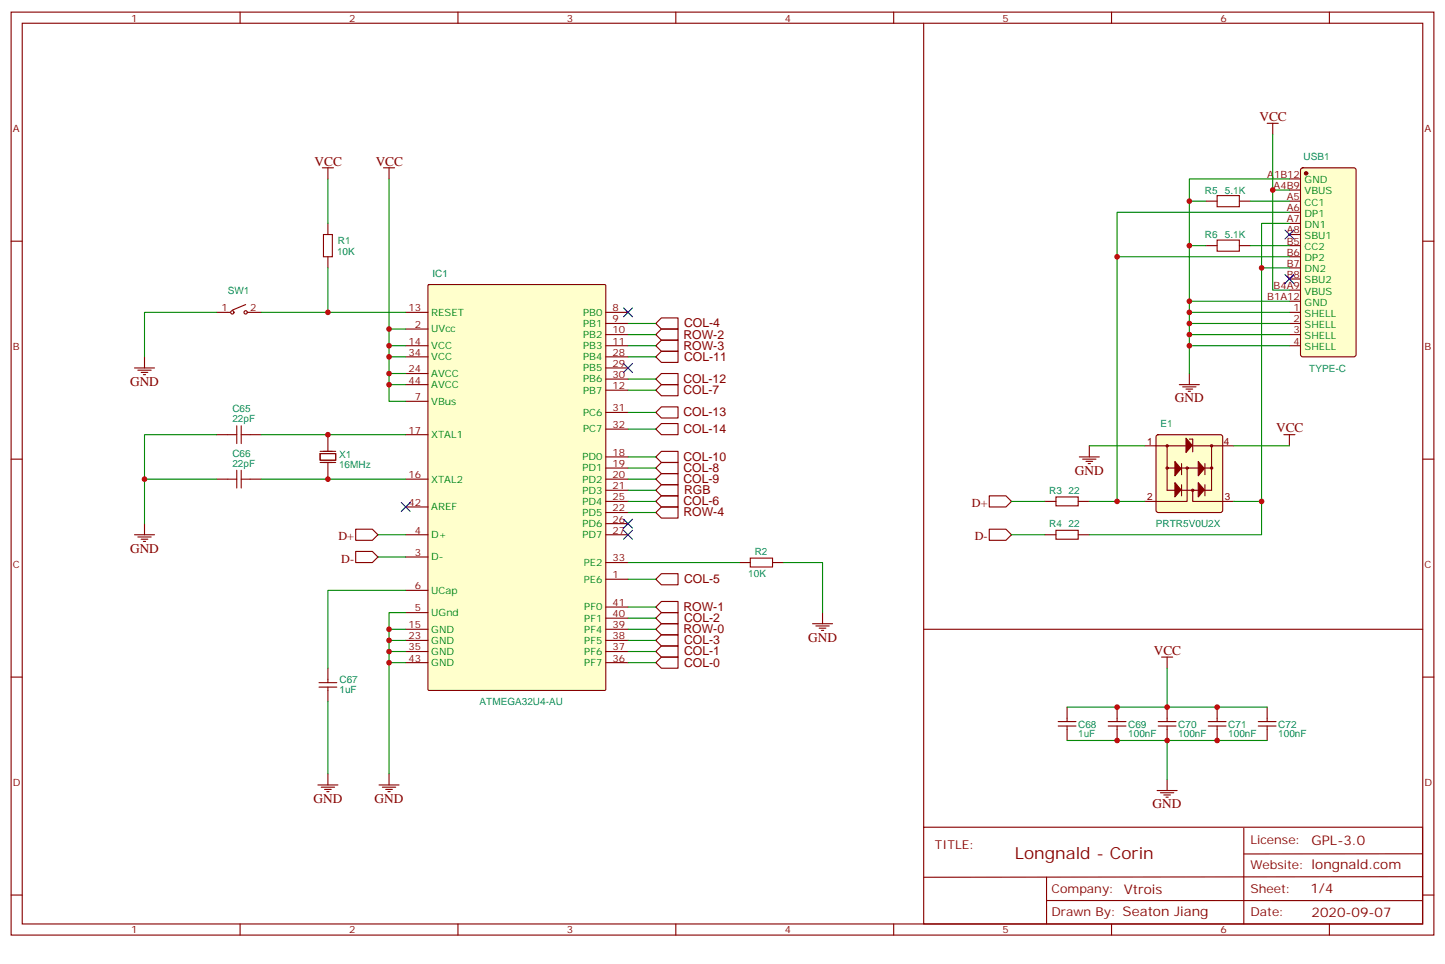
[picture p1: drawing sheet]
<svg xmlns="http://www.w3.org/2000/svg" width="459mm" height="306mm" viewBox="0 0 459 306" stroke-linecap="round" stroke-linejoin="round" font-family="sans-serif">
<g fill="none" stroke="#870000" stroke-width=".35">
<path d="M3.5 3.8h451.6v292.9h-451.6zM7.1 7.4h444.5v285.7h-444.5zM76.2 3.8v3.6M145.3 3.8v3.6M214.5 3.8v3.6M283.6 3.8v3.6M352.8 3.8v3.6M421.9 3.8v3.6M3.5 76.5h3.6M451.6 76.5h3.5M3.5 145.7h3.6M451.6 145.7h3.5"/>
<path d="M3.5 214.8h3.6M451.6 214.8h3.5M293.2 262.4h158.3v30.7h-158.3zM332.2 278.3v14.8M394.8 262.8v30.3M451.4 270.9h-56.6M451.5 278.1l-158.3 .2M3.5 284h3.6M76.2 293.1v3.6M145.3 293.1v3.6M214.5 293.1v3.6M283.6 293.1v3.6"/>
<path d="M332.2 285.7h119.2M352.8 293.1v3.6M421.9 293.1v3.6M451.6 284h3.5"/>
</g>
<path d="M413 53.4l.5-.2h16.2l.6 .5 .1 58.8-.5 .7h-16.4l-.7-.5-.1-58.8z" fill="#ffc" stroke="#870000" stroke-width=".35"/>
<circle cx="414.5" cy="55" r=".53" fill="#870000" stroke="#870000" stroke-width=".35"/>
<g fill="none" stroke="#870000" stroke-width=".35">
<path d="M409.2 56.8h3.5M409.2 60.3h3.5M409.2 63.8h3.5M409.2 67.3h3.5M409.2 70.9h3.5M409.2 74.4h3.5M409.2 77.9h3.5M409.2 81.5h3.5M409.2 85h3.5M409.2 88.5h3.5M409.2 92h3.5M409.2 95.6h3.5"/>
<path d="M409.2 99.1h3.5M409.2 102.6h3.5M409.2 106.2h3.5M409.2 109.7h3.5"/>
</g>
<path d="M367.1 138.1l.5-.2h19.7l.5 .2 .3 .5v23.3l-.3 .5-.5 .2h-19.7l-.5-.2-.2-.5v-23.3z" fill="#ffc" stroke="#870000" stroke-width=".35"/>
<g fill="none" stroke="#870000" stroke-width=".35">
<path d="M377.5 139.3h1v4.1M363.4 141.4h28.2M370.4 148.5h14.1M370.4 141.4v14.1h14.1v-14.1M375 147.1v3.5M375 153.8v3.5M376.8 148.5v10.6h-13.4M378.5 155.5v3.6h13.1M382.4 147.1v3.5M382.4 153.8v3.5"/>
<circle cx="370.4" cy="141.4" r=".35"/>
<circle cx="370.4" cy="148.5" r=".35"/>
<circle cx="376.8" cy="148.5" r=".35"/>
<circle cx="378.5" cy="155.5" r=".35"/>
<circle cx="384.5" cy="141.4" r=".35"/>
<circle cx="384.5" cy="148.5" r=".35"/>
</g>
<g fill="#870000" stroke="#870000" stroke-width=".35">
<path d="M380.3 146.4l1.9 2.3-1.9 2.3z"/>
<path d="M372.9 146.4l1.9 2.3-1.9 2.3z"/>
<path d="M380.3 153.1l1.9 2.3-1.9 2.3z"/>
<path d="M376.4 139l2 2.3-2 2.2z"/>
<path d="M372.9 153.1l1.9 2.3-1.9 2.3z"/>
</g>
<path d="M135.9 90.5l.3-.2h55.7l.3 .2 .1 128.2-.2 .3h-55.9l-.3-.2z" fill="#ffc" stroke="#870000" stroke-width=".35"/>
<g fill="none" stroke="#870000" stroke-width=".35">
<path d="M293.2 7.4v255M402.2 39.1h3.5M403.9 39.1v3.6M102.3 53.2h3.5M104.1 53.2v3.6M121.7 53.2h3.5M123.5 53.2v3.6M104.1 70.9v3.5M382.8 63.8h3.5M382.8 77.9h3.5M393.3 63.8h3.6M393.3 77.9h3.6"/>
<path d="M68.8 99.1h4.2M78 96.6l-4.3 1.8M78.7 99.1h4.2M104.1 81.5v3.5M128.8 99.1h7M192.3 99.1h7M42.7 116.7h6.3M43.7 117.4h4.3M44.8 118.1h2.1M45.5 118.9h.7M45.9 113.2v3.5M128.8 104.4h7"/>
<path d="M128.8 109.7h7M128.8 113.2h7M128.8 118.5h7M192.3 102.6h7M192.3 106.2h7M192.3 109.7h7M192.3 113.2h7M192.3 116.7h7M208.1 102.6l1.8-1.7h5.3v3.5h-5.3zM208.1 106.2l1.8-1.8h5.3v3.5h-5.3zM208.1 109.7l1.8-1.8h5.3v3.5h-5.3zM208.1 113.2l1.8-1.8h5.3v3.6h-5.3z"/>
<path d="M377.5 118.5v3.5M68.8 137.9h3.5M79.4 137.9h3.5M104.1 137.9v5.3M128.8 127.3h7M128.8 137.9h7M128.8 122h7M192.3 123.8h7M192.3 120.3h7M192.3 130.8h7M192.3 136.1h7M208.1 120.3l1.8-1.8h5.3v3.5h-5.3z"/>
<path d="M208.1 123.8l1.8-1.8h5.3v3.6h-5.3zM208.1 130.8l1.8-1.7h5.3v3.5h-5.3zM208.1 136.1l1.8-1.7h5.3v3.5h-5.3zM374.3 122h6.3M375.4 122.7h4.2M376.4 123.4h2.1M377.1 124.1h.7M407.5 137.9h3.5M409.2 137.9v3.5M68.8 152h3.5M79.4 152h3.5M104.1 146.7v5.3"/>
<path d="M128.8 152h7M192.3 145h7M192.3 148.5h7M192.3 152h7M192.3 155.5h7M192.3 159.1h7M208.1 145l1.8-1.8h5.3v3.5h-5.3zM208.1 152l1.8-1.8h5.3v3.6h-5.3zM208.1 148.5l1.8-1.8h5.3v3.5h-5.3zM208.1 155.5l1.8-1.7h5.3v3.5h-5.3zM208.1 159.1l1.8-1.8h5.3v3.5h-5.3zM314 157.3h5.3l1.7 1.8-1.7 1.7h-5.3z"/>
<path d="M331.6 159.1h3.5M335.1 157.7h7.1v2.8h-7.1zM342.2 159.1h3.5M342.5 145h6.4M343.6 145.7h4.2M344.7 146.4h2.1M345.4 147.1h.7M345.7 141.4v3.6M42.7 169.7h6.3M43.7 170.4h4.3M44.8 171.1h2.1M45.5 171.8h.7"/>
<path d="M45.9 166.1v3.6M112.9 167.9h5.3l1.7 1.8-1.7 1.7h-5.3zM112.9 174.9h5.3l1.7 1.8-1.7 1.8h-5.3zM128.8 169.7h7M128.8 160.8h7M128.8 176.7h7M192.3 178.5h7M192.3 162.6h7M192.3 166.1h7M192.3 169.7h7M208.1 162.6l1.8-1.8h5.3v3.6h-5.3zM234.6 178.5h3.5"/>
<path d="M245.2 178.5h3.5M314 167.9h5.3l1.7 1.8-1.7 1.7h-5.3zM331.6 169.7h3.5M335.1 168.2h7.1v2.9h-7.1zM342.2 169.7h3.5M128.8 199.6h7M128.8 187.3h7M128.8 194.3h7M192.3 199.6h7M192.3 183.8h7M192.3 192.6h7M192.3 196.1h7"/>
<path d="M208.1 183.8l1.8-1.8h5.3v3.5h-5.3zM208.1 192.6l1.8-1.8h5.3v3.5h-5.3zM208.1 196.1l1.8-1.8h5.3v3.6h-5.3zM208.1 199.6l1.8-1.7h5.3v3.5h-5.3zM257.9 197.9h6.3M258.9 198.6h4.3M260 199.3h2.1M260.7 200h.7M261.1 194.3v3.6M293.2 199.6h158.4M101.2 218h5.7M101.2 216.6h5.7"/>
<path d="M104.1 212v4.6M104.1 218v4.6M128.8 203.2h7M128.8 206.7h7M128.8 210.2h7M192.3 203.2h7M192.3 206.7h7M192.3 210.2h7M208.1 203.2l1.8-1.8h5.3v3.5h-5.3zM208.1 206.7l1.8-1.8h5.3v3.6h-5.3zM208.1 210.2l1.8-1.7h5.3v3.5h-5.3zM368.7 208.5h3.5"/>
<path d="M370.4 208.5v3.5M335.8 230.3h5.7M335.8 228.9h5.7M338.7 224.3v4.6M338.7 230.3v4.6M351.7 230.3h5.7M351.7 228.9h5.7M354.5 224.3v4.6M354.5 230.3v4.6M367.6 230.3h5.6M367.6 228.9h5.6M370.4 224.3v4.6"/>
<path d="M370.4 230.3v4.6M383.5 230.3h5.6M383.5 228.9h5.6M386.3 224.3v4.6M386.3 230.3v4.6M399.3 230.3h5.7M399.3 228.9h5.7M402.2 224.3v4.6M402.2 230.3v4.6M100.9 249h6.3M102 249.7h4.2M103 250.4h2.1"/>
<path d="M103.7 251.1h.7M104.1 245.5v3.5M120.3 249h6.3M121.4 249.7h4.2M122.4 250.4h2.1M123.1 251.1h.7M123.5 245.5v3.5M367.2 250.8h6.4M368.3 251.5h4.2M369.4 252.2h2.1M370.1 252.9h.7M370.4 247.3v3.5"/>
<circle cx="73.7" cy="99.1" r=".53"/>
<circle cx="78" cy="99.1" r=".53"/>
</g>
<path d="M102.7 74.4h2.8v7.1h-2.8zM386.3 62.1h7v3.5h-7zM386.3 76.2h7v3.5h-7zM72.3 137.9h2.8M75.1 135.1v5.6M76.6 135.1v5.6M76.6 137.9h2.8M72.3 152h2.8M75.1 149.2v5.6M76.6 149.2v5.6M76.6 152h2.8M238.1 177.1h7.1v2.8h-7.1z" fill="none" stroke="#a10000" stroke-width=".35"/>
<path d="M101.6 143.9h4.9v2.1h-4.9zM101.6 146.7h4.9M101.6 143.2h4.9" fill="none" stroke="#871200" stroke-width=".35"/>
<g fill="none" stroke="#008700" stroke-width=".35">
<path d="M104.1 56.8v14.1M123.5 56.8v47.6h5.3M403.9 42.7v17.6h5.3M409.2 56.8h-31.7v7M382.8 77.9h-5.3v40.6M382.8 63.8h-5.3v14.1M396.9 63.8h12.3M396.9 77.9h12.3M403.9 60.3v31.7h5.3M409.2 70.9h-8.8v88.2M409.2 67.3h-54.7v14.2M68.8 99.1h-22.9v14.1"/>
<path d="M82.9 99.1h21.2M104.1 85v14.1h24.7M377.5 99.1h31.7M377.5 95.6h31.7M400.4 85h8.8M409.2 81.5h-54.7v77.6M123.5 104.4v5.3h5.3M123.5 109.7v3.5h5.3M123.5 113.2v5.3h5.3M123.5 118.5v3.5h5.3M199.3 109.7h8.8M199.3 106.2h8.8"/>
<path d="M199.3 102.6h8.8M199.3 113.2h8.8M377.5 109.7h31.7M377.5 106.2h31.7M377.5 102.6h31.7M68.8 137.9h-22.9v14.1M82.9 137.9h45.9M123.5 122v5.3h5.3M199.3 120.3h8.8M199.3 123.8h8.8M199.3 130.8h8.8M199.3 136.1h8.8"/>
<path d="M68.8 152h-22.9v14.1M82.9 152h45.9M199.3 152h8.8M199.3 159.1h8.8M199.3 145h8.8M199.3 148.5h8.8M199.3 155.5h8.8M321 159.1h10.6M345.7 159.1h17.7M345.7 141.4h17.7M391.6 159.1h8.8v10.6h-54.7M391.6 141.4h17.6"/>
<path d="M119.9 169.7h8.9M119.9 176.7h8.9M199.3 178.5h35.3M199.3 162.6h8.8M248.7 178.5h12.4v15.8M321 169.7h10.6M123.5 199.6h5.3M128.8 187.3h-24.7v24.7M128.8 194.3h-5.3v51.2M199.3 199.6h8.8M199.3 183.8h8.8M199.3 192.6h8.8"/>
<path d="M199.3 196.1h8.8M123.5 203.2h5.3M123.5 206.7h5.3M123.5 210.2h5.3M199.3 203.2h8.8M199.3 206.7h8.8M199.3 210.2h8.8M370.4 212v12.3M104.1 222.6v22.9M338.7 224.3h63.5M338.7 234.9h63.5M370.4 234.9v12.4"/>
</g>
<g fill="none" stroke="#00c" stroke-width=".35">
<path d="M407.8 73l2.8 2.8M410.6 73l-2.8 2.8M197.9 97.7l2.8 2.8M200.7 97.7l-2.8 2.8M407.8 87.1l2.8 2.8M410.6 87.1l-2.8 2.8M197.9 115.3l2.8 2.8M200.7 115.3l-2.8 2.8M127.4 159.4l2.8 2.8M130.2 159.4l-2.8 2.8M197.9 164.7l2.8 2.8M197.9 168.2l2.8 2.9"/>
<path d="M200.7 164.7l-2.8 2.8M200.7 168.2l-2.8 2.9"/>
</g>
<g fill="#c00">
<circle cx="123.5" cy="104.4" r=".88"/>
<circle cx="123.5" cy="109.7" r=".88"/>
<circle cx="123.5" cy="113.2" r=".88"/>
<circle cx="123.5" cy="118.5" r=".88"/>
<circle cx="123.5" cy="122" r=".88"/>
<circle cx="104.1" cy="99.1" r=".88"/>
<circle cx="104.1" cy="137.9" r=".88"/>
<circle cx="104.1" cy="152" r=".88"/>
<circle cx="123.5" cy="199.6" r=".88"/>
<circle cx="123.5" cy="203.2" r=".88"/>
<circle cx="123.5" cy="206.7" r=".88"/>
<circle cx="123.5" cy="210.2" r=".88"/>
<circle cx="45.9" cy="152" r=".88"/>
<circle cx="354.5" cy="224.3" r=".88"/>
<circle cx="370.4" cy="224.3" r=".88"/>
<circle cx="386.3" cy="224.3" r=".88"/>
<circle cx="354.5" cy="234.9" r=".88"/>
<circle cx="370.4" cy="234.9" r=".88"/>
<circle cx="386.3" cy="234.9" r=".88"/>
<circle cx="403.9" cy="60.3" r=".88"/>
<circle cx="400.4" cy="159.1" r=".88"/>
<circle cx="400.4" cy="85" r=".88"/>
<circle cx="354.5" cy="159.1" r=".88"/>
<circle cx="354.5" cy="81.5" r=".88"/>
<circle cx="377.5" cy="63.8" r=".88"/>
<circle cx="377.5" cy="77.9" r=".88"/>
<circle cx="377.5" cy="109.7" r=".88"/>
<circle cx="377.5" cy="106.2" r=".88"/>
<circle cx="377.5" cy="102.6" r=".88"/>
<circle cx="377.5" cy="99.1" r=".88"/>
<circle cx="377.5" cy="95.6" r=".88"/>
</g>
<text font-size="5.3" fill="#880001" x="322.1" y="272.7">Longnald - Corin</text>
<g font-size="4.2" fill="#880001">
<text x="399.7" y="38.4">VCC</text>
<text x="99.8" y="52.5">VCC</text>
<text x="119.2" y="52.5">VCC</text>
<text x="41.3" y="122.4">GND</text>
<text x="372.9" y="127.7">GND</text>
<text x="405" y="137.2">VCC</text>
<text x="341.1" y="150.6">GND</text>
<text x="41.3" y="175.3">GND</text>
<text x="256.5" y="203.5">GND</text>
<text x="366.2" y="207.8">VCC</text>
<text x="99.5" y="254.7">GND</text>
<text x="118.9" y="254.7">GND</text>
<text x="365.8" y="256.4">GND</text>
<text x="416.3" y="268.1">GPL-3.0</text>
<text x="415.9" y="283.2">1/4</text>
<text x="416.3" y="291">2020-09-07</text>
</g>
<g font-size="3.9" fill="#880001">
<text x="216.9" y="107.4">ROW-2</text>
<text x="217.1" y="103.9">COL-4</text>
<text x="216.9" y="110.9">ROW-3</text>
<text x="217.1" y="114.4">COL-11</text>
<text x="216.9" y="125">COL-7</text>
<text x="216.9" y="121.5">COL-12</text>
<text x="216.9" y="132.1">COL-13</text>
<text x="216.9" y="137.4">COL-14</text>
<text x="216.9" y="146.2">COL-10</text>
<text x="216.9" y="149.7">COL-8</text>
<text x="216.9" y="153.3">COL-9</text>
<text x="216.9" y="160.3">COL-6</text>
<text x="217.1" y="156.8">RGB</text>
<text x="308.5" y="160.8">D+</text>
<text x="216.9" y="163.8">ROW-4</text>
<text x="107.4" y="171.4">D+</text>
<text x="309.4" y="171.4">D-</text>
<text x="108.3" y="178.5">D-</text>
<text x="217.1" y="185">COL-5</text>
<text x="216.9" y="193.8">ROW-1</text>
<text x="217.1" y="197.3">COL-2</text>
<text x="216.9" y="200.9">ROW-0</text>
<text x="217.1" y="204.4">COL-3</text>
<text x="217.1" y="207.9">COL-1</text>
<text x="217.1" y="211.4">COL-0</text>
<text x="296.7" y="269.5">TITLE:</text>
<text x="396.9" y="267.7">License:</text>
<text x="396.9" y="275.8">Website: longnald.com</text>
<text x="333.7" y="283.2">Company: Vtrois</text>
<text x="396.9" y="283.2">Sheet:</text>
<text x="333.7" y="290.7">Drawn By: Seaton Jiang</text>
<text x="396.9" y="290.7">Date:</text>
</g>
<g font-size="3.2" fill="#800">
<text x="41.6" y="6.8">1</text>
<text x="110.8" y="6.8">2</text>
<text x="179.9" y="6.8">3</text>
<text x="249.1" y="6.8">4</text>
<text x="318.2" y="6.8">5</text>
<text x="387.3" y="6.8">6</text>
<text x="4.1" y="41.9">A</text>
<text x="452.1" y="41.9">A</text>
<text x="129.7" y="98.7">13</text>
<text x="194.4" y="98.7">8</text>
<text x="131.7" y="104">2</text>
<text x="194.4" y="102.3">9</text>
<text x="194.4" y="105.8">10</text>
<text x="4.1" y="111.1">B</text>
<text x="129.7" y="109.3">14</text>
<text x="129.7" y="112.9">34</text>
<text x="194.4" y="109.3">11</text>
<text x="194.4" y="112.9">28</text>
<text x="452.1" y="111.1">B</text>
<text x="129.7" y="118.1">24</text>
<text x="194.4" y="116.4">29</text>
<text x="194.4" y="119.9">30</text>
<text x="129.7" y="121.7">44</text>
<text x="194.4" y="123.4">12</text>
<text x="131.7" y="127">7</text>
<text x="194.4" y="130.5">31</text>
<text x="129.7" y="137.5">17</text>
<text x="194.4" y="135.8">32</text>
<text x="364.1" y="141.1">1</text>
<text x="388.4" y="141.1">4</text>
<text x="194.4" y="144.6">18</text>
<text x="194.4" y="148.1">19</text>
<text x="129.7" y="151.7">16</text>
<text x="194.4" y="151.7">20</text>
<text x="194.4" y="155.2">21</text>
<text x="129.7" y="160.5">42</text>
<text x="194.4" y="158.7">25</text>
<text x="364.1" y="158.7">2</text>
<text x="388.8" y="158.7">3</text>
<text x="194.4" y="162.2">22</text>
<text x="194.4" y="165.8">26</text>
<text x="131.7" y="169.3">4</text>
<text x="194.4" y="169.3">27</text>
<text x="131.7" y="176.4">3</text>
<text x="194.4" y="178.1">33</text>
<text x="4.1" y="180.2">C</text>
<text x="194.4" y="183.4">1</text>
<text x="452.1" y="180.2">C</text>
<text x="131.7" y="186.9">6</text>
<text x="131.7" y="194">5</text>
<text x="194.4" y="192.2">41</text>
<text x="194.4" y="195.8">40</text>
<text x="129.7" y="202.8">23</text>
<text x="129.7" y="199.3">15</text>
<text x="194.4" y="199.3">39</text>
<text x="194.4" y="202.8">38</text>
<text x="129.7" y="206.3">35</text>
<text x="129.7" y="209.9">43</text>
<text x="194.4" y="206.3">37</text>
<text x="194.4" y="209.9">36</text>
<text x="4.1" y="249.4">D</text>
<text x="452.1" y="249.4">D</text>
<text x="41.6" y="296.1">1</text>
<text x="110.8" y="296.1">2</text>
<text x="179.9" y="296.1">3</text>
<text x="249.1" y="296.1">4</text>
<text x="318.2" y="296.1">5</text>
<text x="387.3" y="296.1">6</text>
</g>
<g font-size="3.2" fill="#008484">
<text x="413.7" y="50.9">USB1</text>
<text x="382.4" y="61.4">R5</text>
<text x="388.7" y="61.4">5.1K</text>
<text x="107.3" y="77.3">R1</text>
<text x="382.4" y="75.5">R6</text>
<text x="388.7" y="75.5">5.1K</text>
<text x="107" y="80.8">10K</text>
<text x="137.2" y="87.9">IC1</text>
<text x="72.3" y="93.2">SW1</text>
<text x="415.5" y="117.9">TYPE-C</text>
<text x="73.7" y="130.8">C65</text>
<text x="73.7" y="134">22pF</text>
<text x="368.3" y="135.6">E1</text>
<text x="73.7" y="148.1">22pF</text>
<text x="73.7" y="145">C66</text>
<text x="107.6" y="148.5">16MHz</text>
<text x="107.6" y="145.4">X1</text>
<text x="333" y="156.7">R3</text>
<text x="339.1" y="156.7">22</text>
<text x="333" y="167.2">R4</text>
<text x="339.1" y="167.2">22</text>
<text x="366.9" y="167.3">PRTR5V0U2X</text>
<text x="239.5" y="176.1">R2</text>
<text x="237.5" y="183.1">10K</text>
<text x="107.8" y="219.8">1uF</text>
<text x="107.8" y="216.6">C67</text>
<text x="152.2" y="223.7">ATMEGA32U4-AU</text>
<text x="342.2" y="233.9">1uF</text>
<text x="342.2" y="230.8">C68</text>
<text x="358.1" y="233.9">100nF</text>
<text x="358.1" y="230.8">C69</text>
<text x="373.9" y="233.9">100nF</text>
<text x="373.9" y="230.8">C70</text>
<text x="389.8" y="233.9">100nF</text>
<text x="389.8" y="230.8">C71</text>
<text x="405.7" y="233.9">100nF</text>
<text x="405.7" y="230.8">C72</text>
</g>
<g font-size="3.2" fill="#880001">
<text x="402.2" y="56.4">A1B12</text>
<text x="404.2" y="59.9">A4B9</text>
<text x="408.4" y="63.5">A5</text>
<text x="408.4" y="67">A6</text>
<text x="408.4" y="70.5">A7</text>
<text x="408.4" y="77.6">B5</text>
<text x="408.4" y="74">A8</text>
<text x="408.4" y="81.1">B6</text>
<text x="408.4" y="84.6">B7</text>
<text x="408.4" y="88.2">B8</text>
<text x="402.2" y="95.2">B1A12</text>
<text x="404.2" y="91.7">B4A9</text>
<text x="70.3" y="98.7">1</text>
<text x="79.4" y="98.7">2</text>
<text x="410.6" y="98.7">1</text>
<text x="410.6" y="102.3">2</text>
<text x="410.6" y="105.8">3</text>
<text x="410.6" y="109.3">4</text>
</g>
<g font-size="3.2" fill="#008400">
<text x="414.1" y="58.2">GND</text>
<text x="414.1" y="61.7">VBUS</text>
<text x="414.1" y="65.2">CC1</text>
<text x="414.1" y="68.8">DP1</text>
<text x="414.1" y="72.3">DN1</text>
<text x="414.1" y="75.8">SBU1</text>
<text x="414.1" y="79.3">CC2</text>
<text x="414.1" y="82.9">DP2</text>
<text x="414.1" y="86.4">DN2</text>
<text x="414.1" y="89.9">SBU2</text>
<text x="414.1" y="93.5">VBUS</text>
<text x="136.9" y="100.2">RESET</text>
<text x="185.1" y="100.2">PB0</text>
<text x="414.1" y="97">GND</text>
<text x="414.1" y="100.5">SHELL</text>
<text x="136.9" y="105.4">UVcc</text>
<text x="185.1" y="103.7">PB1</text>
<text x="185.1" y="107.2">PB2</text>
<text x="414.1" y="104">SHELL</text>
<text x="414.1" y="107.6">SHELL</text>
<text x="136.9" y="110.7">VCC</text>
<text x="185.1" y="110.7">PB3</text>
<text x="414.1" y="111.1">SHELL</text>
<text x="136.9" y="114.3">VCC</text>
<text x="136.9" y="119.6">AVCC</text>
<text x="185.1" y="114.3">PB4</text>
<text x="185.1" y="117.8">PB5</text>
<text x="136.9" y="123.1">AVCC</text>
<text x="185.1" y="124.8">PB7</text>
<text x="185.1" y="121.3">PB6</text>
<text x="136.9" y="128.4">VBus</text>
<text x="185.1" y="131.9">PC6</text>
<text x="185.1" y="137.2">PC7</text>
<text x="136.9" y="139">XTAL1</text>
<text x="184.8" y="146">PD0</text>
<text x="184.8" y="149.5">PD1</text>
<text x="136.9" y="153.1">XTAL2</text>
<text x="184.8" y="153.1">PD2</text>
<text x="136.9" y="161.9">AREF</text>
<text x="184.8" y="156.6">PD3</text>
<text x="184.8" y="160.1">PD4</text>
<text x="184.8" y="163.7">PD5</text>
<text x="184.8" y="167.2">PD6</text>
<text x="136.9" y="170.7">D+</text>
<text x="184.8" y="170.7">PD7</text>
<text x="136.9" y="177.8">D-</text>
<text x="185.3" y="179.5">PE2</text>
<text x="185.3" y="184.8">PE6</text>
<text x="136.9" y="188.3">UCap</text>
<text x="136.9" y="195.4">UGnd</text>
<text x="185.5" y="193.6">PF0</text>
<text x="185.5" y="197.2">PF1</text>
<text x="136.9" y="200.7">GND</text>
<text x="185.5" y="200.7">PF4</text>
<text x="136.9" y="204.2">GND</text>
<text x="136.9" y="207.8">GND</text>
<text x="185.5" y="204.2">PF5</text>
<text x="185.5" y="207.8">PF6</text>
<text x="136.9" y="211.3">GND</text>
<text x="185.5" y="211.3">PF7</text>
</g>
</svg>
